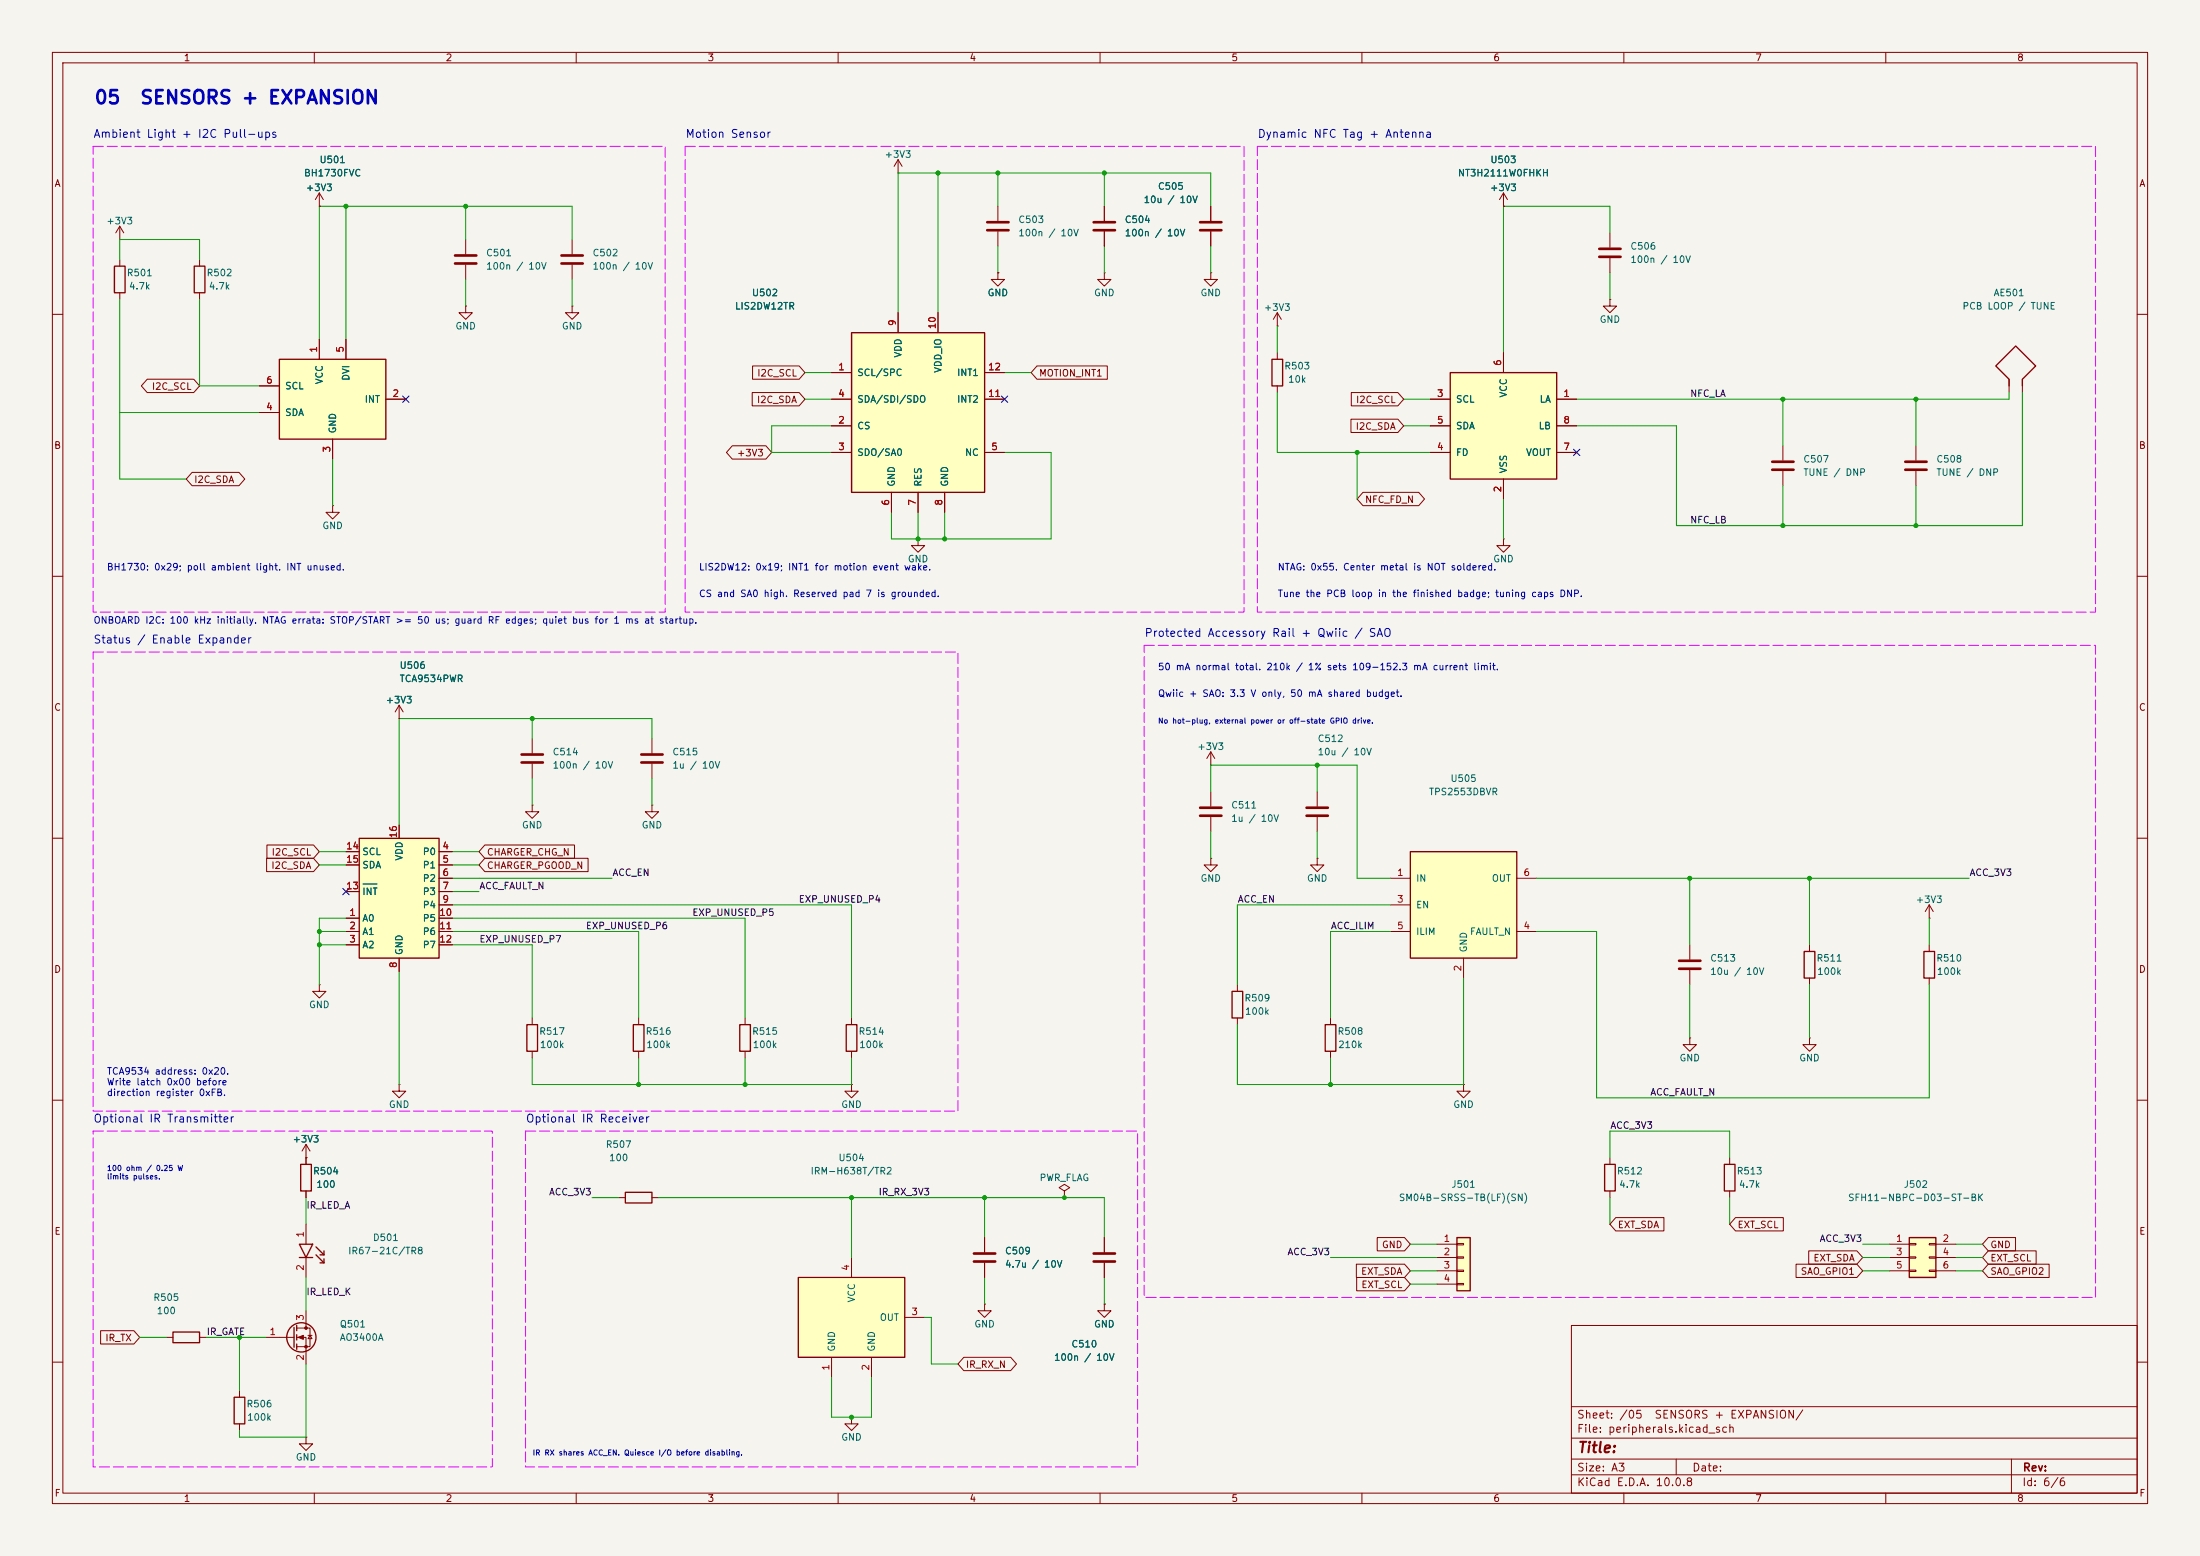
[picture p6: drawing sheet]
<svg xmlns="http://www.w3.org/2000/svg" width="420mm" height="297mm" viewBox="0 0 420 297" stroke-linecap="round" stroke-linejoin="round" font-family="sans-serif">
<path d="M0 0h420v297h-420z" fill="#f5f4ef" stroke="#f5f4ef" stroke-width=".19"/>
<g fill="none" stroke="#840000" stroke-width=".19">
<path d="M10 10h400v277h-400zM12 12h396v273h-396zM60 10v2M110 10v2M160 10v2M210 10v2M260 10v2M310 10v2M360 10v2M171.4 33h.1M171.4 30.5l-.7 1.3M171.4 30.5l.8 1.3"/>
<path d="M171.4 30.5v2.5M10 60h2M408 60h2M10 110h2M408 110h2M10 160h2M408 160h2M322.6 198.1v1.3h1.2l-1.2 1.3-1.3-1.3h1.3M322.6 198.1h.1M322.6 180.3v2.8M322.6 185.2v2.8M10 210h2"/>
<path d="M279.4 207v1.3h1.3l-1.3 1.3-1.3-1.3h1.3M279.4 207h.1M408 210h2M307.3 221v1.2M307.3 227.3v1.3M300 253h108v32h-108zM10 260h2M300 278.5h108M300 274.5h108M300 268.5h108M320 278.5v3M384 278.5v6.5"/>
<path d="M408 260h2M60 285v2M110 285v2M160 285v2M210 285v2M260 285v2M300 281.5h108M310 285v2M360 285v2"/>
</g>
<path d="M306.3 222.2h2.1v5.1h-2.1z" fill="none" stroke="#840000" stroke-width=".25"/>
<path d="M320.5 183.4h4.1M320.5 184.9h4.1" fill="none" stroke="#840000" stroke-width=".51"/>
<path d="M269.2 162.6h20.4v20.3h-20.4z" fill="#ffffc2"/>
<path d="M269.2 162.6h20.4v20.3h-20.4z" fill="none" stroke="#840000" stroke-width=".25"/>
<path d="M265.4 167.6h3.8M265.4 172.7h3.8M265.4 177.8h3.8M289.6 167.6h3.8M289.6 177.8h3.8M279.4 182.9v3.8" fill="none" stroke="#840000" stroke-width=".19"/>
<path d="M278.1 236.2h2.6v10.2h-2.6z" fill="#ffffc2"/>
<path d="M344.4 181.6h2.1v5.1h-2.1zM367.3 181.6h2v5.1h-2zM278.1 236.2h2.6v10.2h-2.6z" fill="none" stroke="#840000" stroke-width=".25"/>
<g fill="none" stroke="#840000" stroke-width=".19">
<path d="M368.3 175.3h.1M368.3 172.7l-.8 1.3M368.3 172.7l.8 1.3M368.3 172.7v2.6M345.4 180.3v1.3M345.4 186.7v1.3M368.3 180.3v1.3M368.3 186.7v1.3M274.3 237.5h3.8M278.1 237.4h1.3v.2h-1.3zM278.1 239.9h1.3v.3h-1.3zM274.3 240h3.8"/>
<path d="M274.3 242.6h3.8M274.3 245.1h3.8M278.1 242.4h1.3v.3h-1.3zM278.1 245h1.3v.2h-1.3z"/>
</g>
<path d="M364.5 236.2h5.1v7.6h-5.1z" fill="#ffffc2"/>
<path d="M242.8 68.6h2.1v5.1h-2.1zM100.6 195.6h2v5.1h-2zM120.9 195.6h2v5.1h-2zM141.2 195.6h2.1v5.1h-2.1zM161.5 195.6h2.1v5.1h-2.1zM235.2 189.2h2v5.1h-2zM253 195.6h2v5.1h-2zM364.5 236.2h5.1v7.6h-5.1z" fill="none" stroke="#840000" stroke-width=".25"/>
<g fill="none" stroke="#840000" stroke-width=".19">
<path d="M61 39.4h.1M61 36.8l-.8 1.3M61 36.8l.7 1.3M61 36.8v2.6M287 39.4h.1M287 36.8l-.7 1.3M287 36.8l.8 1.3M287 36.8v2.6M22.9 45.7h.1M22.9 43.2l-.8 1.3M22.9 43.2l.7 1.3M22.9 43.2v2.5"/>
<path d="M190.5 52.1v1.2h1.3l-1.3 1.3-1.3-1.3h1.3M190.5 52.1h.1M243.8 59.7l-.7 1.3M243.8 59.7l.8 1.3M243.8 59.7v2.5M243.8 62.2h.1M243.8 67.3v1.3M243.8 73.7v1.2M175.3 102.9v1.2h1.2l-1.2 1.3-1.3-1.3h1.3M175.3 102.9h.1M287 102.9v1.2h1.3l-1.3 1.3-1.3-1.3h1.3M287 102.9h.1"/>
<path d="M101.6 153.7v1.2h1.3l-1.3 1.3-1.3-1.3h1.3M101.6 153.7h.1M101.6 141v2.8M101.6 145.8v2.8M124.5 153.7v1.2h1.2l-1.2 1.3-1.3-1.3h1.3M124.5 153.7h.1M124.5 141v2.8M124.5 145.8v2.8M231.1 146.1h.1M231.1 143.5l-.7 1.3M231.1 143.5l.8 1.3M231.1 143.5v2.6"/>
<path d="M231.1 151.1v2.8M231.1 156v2.8M251.5 151.1v2.8M251.5 156v2.8M231.1 163.8v1.3h1.3l-1.3 1.3-1.2-1.3h1.2M231.1 163.8h.1M251.5 163.8v1.3h1.2l-1.2 1.3-1.3-1.3h1.3M251.5 163.8h.1M101.6 194.3v1.3M121.9 194.3v1.3M142.2 194.3v1.3M162.6 194.3v1.3"/>
<path d="M236.2 188v1.2M236.2 194.3v1.3M254 194.3v1.3M345.4 198.1v1.3h1.3l-1.3 1.3-1.2-1.3h1.2M345.4 198.1h.1M101.6 200.7v1.2M121.9 200.7v1.2M142.2 200.7v1.2M162.6 200.7v1.2M254 200.7v1.2M188 236.2v2.8M203.2 227.3l1-.6-1-.6-1 .6 1 .6v1.3"/>
<path d="M203.2 228.6h.1M360.7 237.5h3.8M364.5 237.4h1.3v.2h-1.3zM364.5 239.9h1.3v.3h-1.3zM368.3 237.4h1.3v.2h-1.3zM368.3 239.9h1.3v.3h-1.3zM369.6 237.5h3.8M188 241v2.8M360.7 240h3.8M360.7 242.6h3.8M364.5 242.4h1.3v.3h-1.3zM368.3 242.4h1.3v.3h-1.3z"/>
<path d="M369.6 240h3.8M369.6 242.6h3.8"/>
</g>
<path d="M99.6 144h4M99.6 145.5h4M122.4 144h4.1M122.4 145.5h4.1M229.1 154.2h4.1M229.1 155.7h4.1M249.4 154.2h4.1M249.4 155.7h4.1M185.9 239.3h4.1M185.9 240.8h4.1" fill="none" stroke="#840000" stroke-width=".51"/>
<path d="M276.9 71.1h20.3v20.3h-20.3z" fill="#ffffc2"/>
<path d="M276.9 71.1h20.3v20.3h-20.3z" fill="none" stroke="#840000" stroke-width=".25"/>
<path d="M307.3 57.2v1.2h1.3l-1.3 1.3-1.2-1.3h1.2M307.3 57.2h.1M273 76.2h3.9M287 67.3v3.8M297.2 76.2h3.8M63.5 96.5v1.3h1.3l-1.3 1.3-1.3-1.3h1.3M63.5 96.5h.1M273 86.4h3.9M273 81.3h3.9M287 91.4v3.9M297.2 86.4h3.8M297.2 81.3h3.8" fill="none" stroke="#840000" stroke-width=".19"/>
<path d="M53.3 68.6h20.4v15.2h-20.4z" fill="#ffffc2"/>
<path d="M21.8 50.8h2.1v5.1h-2.1zM37.1 50.8h2v5.1h-2zM53.3 68.6h20.4v15.2h-20.4zM383.5 73.7v-1.3l-2.5-2.5 3.8-3.9 3.8 3.9-2.5 2.5v1.3M329.2 222.2h2v5.1h-2z" fill="none" stroke="#840000" stroke-width=".25"/>
<g fill="none" stroke="#840000" stroke-width=".19">
<path d="M190.5 39.4v2.8M210.8 39.4v2.8M231.1 39.4v2.8M22.9 49.5v1.3M22.9 55.9v1.3M38.1 49.5v1.3M38.1 55.9v1.3M88.9 58.4v1.3h1.3l-1.3 1.3-1.3-1.3h1.3M88.9 58.4h.1M88.9 45.7v2.8M88.9 50.5v2.8M109.2 58.4v1.3h1.3l-1.3 1.3-1.3-1.3h1.3"/>
<path d="M109.2 58.4h.1M109.2 45.7v2.8M109.2 50.5v2.8M190.5 44.2v2.8M210.8 52.1v1.2h1.3l-1.3 1.3-1.3-1.3h1.3M210.8 52.1h.1M210.8 44.2v2.8M231.1 52.1v1.2h1.3l-1.3 1.3-1.2-1.3h1.2M231.1 52.1h.1M231.1 44.2v2.8M307.3 44.5v2.7M307.3 49.3v2.8"/>
<path d="M49.5 78.7h3.8M49.5 73.7h3.8M61 64.8v3.8M66 64.8v3.8M73.7 76.2h3.8M383.5 72.4v2.5M386.1 72.4v2.5M63.5 83.8v3.8M340.4 85.1v2.8M340.4 89.9v2.8M365.8 85.1v2.8M365.8 89.9v2.8"/>
<path d="M76.2 137.2h.1M76.2 134.6l-.8 1.3M76.2 134.6l.8 1.3M76.2 134.6v2.6M162.6 207v1.3h1.2l-1.2 1.3-1.3-1.3h1.3M162.6 207h.1M330.2 221v1.2M330.2 227.3v1.3"/>
</g>
<g fill="none" stroke="#840000" stroke-width=".51">
<path d="M86.9 48.8h4M86.9 50.3h4M107.2 48.8h4.1M107.2 50.3h4.1M188.5 42.4h4M188.5 43.9h4M208.8 42.4h4.1M208.8 43.9h4.1M229.1 42.4h4.1M229.1 43.9h4.1M305.3 47.5h4.1M305.3 49h4.1"/>
<path d="M338.3 88.1h4.1M338.3 89.7h4.1M363.7 88.1h4.1M363.7 89.7h4.1"/>
</g>
<path d="M68.6 160h15.2v22.9h-15.2z" fill="#ffffc2"/>
<g fill="none" stroke="#840000" stroke-width=".25">
<path d="M68.6 160h15.2v22.9h-15.2zM57.1 237.5h2.6l-1.3 2.5zM57.4 222.2h2v5.1h-2zM60.3 238l1.6 1.5M60.3 239.5l1.6 1.5M61.1 239.5h.8M61.9 238.8v.7M33 254.3h5.1v2h-5.1zM56.1 253.4v3.8M56.6 253v1M56.6 254.8v1M56.6 256.5v1.1"/>
<path d="M57.1 240h2.6M61.1 241h.8M61.9 240.3v.7M44.7 266.7h2v5.1h-2z"/>
<circle cx="57.5" cy="255.3" r="2.79"/>
</g>
<g fill="none" stroke="#840000" stroke-width=".19">
<path d="M76.2 157.5v2.5M66 175.3h2.6M66 177.8h2.6M66 162.6h2.6M66 165.1h2.6M66 170.2h2.6M83.8 175.3h2.6M83.8 177.8h2.6M83.8 162.6h2.6M83.8 165.1h2.6M83.8 167.6h2.6M83.8 170.2h2.6"/>
<path d="M83.8 172.7h2.6M61 188v1.2h1.2l-1.2 1.3-1.3-1.3h1.3M61 188h.1M66 180.3h2.6M76.2 182.9v2.5M83.8 180.3h2.6M58.4 218.4v3.8M58.4 218.4l-.7 1.3M58.4 218.4l.8 1.3M76.2 207v1.3h1.3l-1.3 1.3-1.3-1.3h1.3M76.2 207h.1M58.4 221h.1"/>
<path d="M58.4 227.3v1.3M58.4 233.7v3.8M31.7 255.3h1.3M38.1 255.3h1.3M50.8 255.3h5.3M56.6 253.5h2.6v3.5h-2.6M56.6 255.3h1.8v5M58.4 240v3.8M58.4 250.2v3.3M58.8 254.9h.8M59.2 254.9l.4 .6h-.8zM45.7 265.4v1.3"/>
<path d="M45.7 271.8v1.2M162.6 270.5v1.3h1.2l-1.2 1.2-1.3-1.2h1.3M162.6 270.5h.1"/>
</g>
<path d="M69.3 168.7h2.7" fill="none" stroke="#006464" stroke-width=".19"/>
<g fill="#840000" stroke="#840000" stroke-width=".19">
<path d="M56.9 255.3l1-.4v.8z"/>
<circle cx="58.4" cy="253.5" r=".25"/>
<circle cx="58.4" cy="257" r=".25"/>
</g>
<path d="M152.4 243.8h20.3v15.3h-20.3z" fill="#ffffc2"/>
<path d="M119.4 227.6h5.1v2h-5.1zM152.4 243.8h20.3v15.3h-20.3z" fill="none" stroke="#840000" stroke-width=".25"/>
<g fill="none" stroke="#840000" stroke-width=".19">
<path d="M118.1 228.6h1.3M124.5 228.6h1.2M210.8 236.2v2.8M158.7 259.1v3.8M162.6 240v3.8M166.4 259.1v3.8M172.7 251.5h3.8M188 248.9v1.3h1.2l-1.2 1.3-1.3-1.3h1.3M188 248.9h.1M210.8 248.9v1.3h1.3l-1.3 1.3-1.3-1.3h1.3M210.8 248.9h.1M210.8 241v2.8"/>
<path d="M58.4 274.3v1.3h1.3l-1.3 1.3-1.3-1.3h1.3M58.4 274.3h.1"/>
</g>
<path d="M208.8 239.3h4.1M208.8 240.8h4.1" fill="none" stroke="#840000" stroke-width=".51"/>
<path d="M162.6 63.5h25.4v30.5h-25.4z" fill="#ffffc2"/>
<path d="M162.6 63.5h25.4v30.5h-25.4z" fill="none" stroke="#840000" stroke-width=".25"/>
<g fill="none" stroke="#840000" stroke-width=".19">
<path d="M61 39.4h.1M210.8 39.4v2.8M231.1 39.4v2.8M287 39.4h.1M171.4 59.7v3.8M179.1 59.7v3.8M190.5 52.1h.1M210.8 44.2v2.8M231.1 44.2v2.8M28.1 72.4h8.9l1.1 1.3-1.1 1.2h-8.9l-1.1-1.2zM49.5 78.7h3.8M49.5 73.7h3.8"/>
<path d="M61 64.8v3.8M66 64.8v3.8M73.7 76.2h3.8M143.6 74.9h9l1.1 1.3-1.1 1.3h-9zM143.7 69.8h8.9l1.1 1.3-1.1 1.3h-8.9zM158.7 71.1h3.9M158.7 76.2h3.9M188 71.1h3.8M188 76.2h3.8M198 69.8h13.4v2.6h-13.4l-1.2-1.3zM258 74.9h8.9l1.1 1.3-1.1 1.3h-8.9zM273 76.2h3.9"/>
<path d="M287 67.3v3.8M297.2 76.2h3.8M36.7 90.2h8.9l1.1 1.2-1.1 1.3h-8.9l-1.1-1.3zM63.5 83.8v3.8M139.8 85.1h6.4l1.1 1.3-1.1 1.2h-6.4l-1.1-1.2zM158.7 81.3h3.9M158.7 86.4h3.9M170.2 94v3.8M175.3 94v3.8M180.3 94v3.8M188 86.4h3.8M257.9 80h9l1.1 1.3-1.1 1.3h-9z"/>
<path d="M260.2 94h10.6l1.2 1.3-1.2 1.2h-10.6l-1.1-1.2zM273 81.3h3.9M273 86.4h3.9M287 91.4v3.9M297.2 81.3h3.8M297.2 86.4h3.8M76.2 137.2h.1M76.2 157.5v2.5M50.9 163.8h8.9l1.2 1.3-1.2 1.3h-8.9zM51 161.3h8.8l1.2 1.3-1.2 1.2h-8.8zM66 175.3h2.6M66 177.8h2.6"/>
<path d="M66 162.6h2.6M66 165.1h2.6M66 170.2h2.6M83.8 175.3h2.6M83.8 177.8h2.6M83.8 162.6h2.6M83.8 165.1h2.6M83.8 167.6h2.6M83.8 170.2h2.6M83.8 172.7h2.6M92.6 161.3h17.1v2.5h-17.1l-1.2-1.2zM92.6 163.8h19.7v2.6h-19.7l-1.2-1.3z"/>
<path d="M66 180.3h2.6M76.2 182.9v2.5M83.8 180.3h2.6M58.4 221h.1M58.4 221v1.2M58.4 227.3v1.3M188 236.2v2.8M210.8 236.2v2.8M262.9 236.2h5.2l1.1 1.3-1.1 1.3h-5.2zM308.5 232.4h9.1v2.6h-9.1l-1.2-1.3zM331.3 232.4h9.1v2.6h-9.1l-1.1-1.3zM345.3 238.8h9.2l1.1 1.2-1.1 1.3h-9.2z"/>
<path d="M379.6 238.8h9.1v2.5h-9.1l-1.1-1.3zM379.6 236.2h5.2v2.6h-5.2l-1.1-1.3zM19.2 254h6.4l1.1 1.3-1.1 1.2h-6.4zM184 259.1h8.9l1.2 1.2-1.2 1.3h-8.9l-1.1-1.3zM188 241v2.8M210.8 248.9h.1M210.8 241v2.8M258.9 241.3h9.2l1.1 1.3-1.1 1.2h-9.2zM259 243.8h9.1l1.1 1.3-1.1 1.3h-9.1zM342.9 241.3h11.6l1.1 1.3-1.1 1.2h-11.6zM379.6 241.3h11.6v2.5h-11.6l-1.1-1.2z"/>
</g>
<g fill="none" stroke="#009600" stroke-width=".19">
<path d="M66 39.4v25.4M88.9 39.4v6.3M179.1 33v26.7M190.5 33v6.4M210.8 33v6.4M231.1 39.4v-6.4h-59.7v26.7M22.9 49.5v-3.8h15.2v3.8M22.9 57.2v34.2h12.7M38.1 57.2v16.5h11.4M88.9 53.3v5.1M109.2 45.7v-6.3h-48.2v25.4M109.2 53.3v5.1"/>
<path d="M190.5 47v5.1M210.8 47v5.1M231.1 47v5.1M307.3 44.5v-5.1h-20.3v27.9M307.3 52.1v5.1M22.9 78.7h26.6M153.7 76.2h5M153.7 71.1h5M191.8 71.1h5M243.8 62.2v5.1M243.8 74.9v11.5h29.2M268 76.2h5"/>
<path d="M340.4 76.2v8.9M365.8 76.2v8.9M383.5 74.9v1.3h-82.5M386.1 74.9v25.4h-66.1v-19h-19M63.5 87.6v8.9M158.7 81.3h-11.4v5.1h11.4M175.3 97.8v5.1M180.3 97.8v5.1M191.8 86.4h8.9v16.5h-30.5v-5.1M259.1 86.4v8.9M268 81.3h5M287 95.3v7.6"/>
<path d="M340.4 92.7v7.6M365.8 92.7v7.6M101.6 137.2v3.8M101.6 148.6v5.1M124.5 141v-3.8h-48.3v20.3M124.5 148.6v5.1M231.1 151.1v-5h28v21.5h6.3M231.1 158.8v5M251.5 146.1v5M251.5 158.8v5M61 165.1h5M61 162.6h5"/>
<path d="M61 177.8h5M66 175.3h-5v12.7M86.4 175.3h55.8v19M86.4 177.8h35.5v16.5M86.4 165.1h5M86.4 167.6h30.4M86.4 170.2h5M86.4 162.6h5M86.4 172.7h76.2v21.6M265.4 177.8h-11.4v16.5M265.4 172.7h-29.2v15.3M293.4 167.6h82.5"/>
<path d="M293.4 177.8h11.4v31.8h63.5v-21.6M322.6 167.6v12.7M345.4 167.6v12.7M368.3 175.3v5M61 180.3h5M76.2 185.4v21.6M86.4 180.3h15.2v14M279.4 186.7v20.3h-43.2v-11.4M322.6 188v10.1M345.4 188v10.1M101.6 201.9v5.1h61v-5.1M121.9 201.9v5.1"/>
<path d="M142.2 201.9v5.1M254 201.9v5.1M58.4 228.6v5.1M113 228.6h5.1M125.7 228.6h85.1v7.6M162.6 228.6v11.4M188 228.6v7.6M269.2 237.5h5.1M307.3 221v-5.1h22.9v5.1M307.3 228.6v5.1M330.2 228.6v5.1M355.6 237.5h5.1"/>
<path d="M373.4 237.5h5.1M26.7 255.3h5M39.4 255.3h11.4M45.7 255.3v10.1M58.4 243.8v6.4M176.5 251.5h1.3v8.8h5.1M188 243.8v5.1M210.8 243.8v5.1M254 240h20.3M269.2 242.6h5.1M269.2 245.1h5.1M355.6 240h5.1"/>
<path d="M355.6 242.6h5.1M373.4 240h5.1M373.4 242.6h5.1M58.4 260.3v14h-12.7v-1.3M158.7 262.9v7.6h7.7v-7.6"/>
</g>
<path d="M76.9 75.6l1.2 1.2M78.1 75.6l-1.2 1.2M191.2 75.6l1.2 1.2M192.4 75.6l-1.2 1.2M300.4 85.8l1.2 1.2M301.6 85.8l-1.2 1.2M65.4 169.6l1.2 1.2M66.6 169.6l-1.2 1.2" fill="none" stroke="#000084" stroke-width=".19"/>
<path d="M17.8 27.9h109.2v88.9h-109.2zM130.8 27.9h106.7v88.9h-106.7zM240 27.9h160v88.9h-160zM17.8 124.5h165.1v87.6h-165.1zM218.4 123.2h181.6v124.4h-181.6zM17.8 215.9h76.2v64.1h-76.2zM100.3 215.9h116.9v64.1h-116.9z" fill="none" stroke="#e600ff" stroke-width=".19" stroke-dasharray="2 .7"/>
<path d="M69.3 168.7h2.7" fill="none" stroke="#006464" stroke-width=".19"/>
<g fill="#009600">
<circle cx="175.3" cy="102.9" r=".46"/>
<circle cx="180.3" cy="102.9" r=".46"/>
<circle cx="101.6" cy="137.2" r=".46"/>
<circle cx="66" cy="39.4" r=".46"/>
<circle cx="142.2" cy="207" r=".46"/>
<circle cx="188" cy="228.6" r=".46"/>
<circle cx="162.6" cy="228.6" r=".46"/>
<circle cx="121.9" cy="207" r=".46"/>
<circle cx="162.6" cy="270.5" r=".46"/>
<circle cx="88.9" cy="39.4" r=".46"/>
<circle cx="179.1" cy="33" r=".46"/>
<circle cx="61" cy="177.8" r=".46"/>
<circle cx="61" cy="180.3" r=".46"/>
<circle cx="45.7" cy="255.3" r=".46"/>
<circle cx="340.4" cy="100.3" r=".46"/>
<circle cx="365.8" cy="100.3" r=".46"/>
<circle cx="345.4" cy="167.6" r=".46"/>
<circle cx="322.6" cy="167.6" r=".46"/>
<circle cx="365.8" cy="76.2" r=".46"/>
<circle cx="210.8" cy="33" r=".46"/>
<circle cx="340.4" cy="76.2" r=".46"/>
<circle cx="190.5" cy="33" r=".46"/>
<circle cx="251.5" cy="146.1" r=".46"/>
<circle cx="259.1" cy="86.4" r=".46"/>
<circle cx="254" cy="207" r=".46"/>
<circle cx="203.2" cy="228.6" r=".46"/>
</g>
<g font-size="2.5" fill="#0000c2">
<text x="17.9" y="20.5">05</text>
<text x="26.6" y="20.5">SENSORS + EXPANSION</text>
</g>
<text font-size="2" fill="#840000" x="301" y="277.8">Title:</text>
<g font-size="1.5" fill="#0000c2">
<text x="17.7" y="26.7">Ambient Light + I2C Pull-ups</text>
<text x="130.8" y="26.7">Motion Sensor</text>
<text x="240" y="26.7">Dynamic NFC Tag + Antenna</text>
<text x="17.7" y="123.2">Status / Enable Expander</text>
<text x="218.4" y="121.9">Protected Accessory Rail + Qwiic / SAO</text>
<text x="17.7" y="214.6">Optional IR Transmitter</text>
<text x="100.3" y="214.6">Optional IR Receiver</text>
</g>
<g font-size="1.5" fill="#840000">
<text x="300.9" y="273.8">File: peripherals.kicad_sch</text>
<text x="300.9" y="271.1">Sheet: /05</text>
<text x="315.7" y="271.1">SENSORS + EXPANSION/</text>
<text x="300.9" y="281.2">Size: A3</text>
<text x="322.9" y="281.2">Date:</text>
<text x="386" y="281.2">Rev:</text>
<text x="300.9" y="284">KiCad E.D.A. 10.0.8</text>
<text x="385.9" y="284">Id: 6/6</text>
</g>
<g font-size="1.3" fill="#840000">
<text x="35" y="12">1</text>
<text x="85" y="12">2</text>
<text x="135" y="12">3</text>
<text x="185" y="12">4</text>
<text x="235" y="12">5</text>
<text x="285" y="12">6</text>
<text x="335" y="12">7</text>
<text x="385" y="12">8</text>
<text x="10.3" y="36">A</text>
<text x="408.3" y="36">A</text>
<text x="28.9" y="74.7">I2C_SCL</text>
<text x="144.4" y="77.3">I2C_SDA</text>
<text x="144.5" y="72.2">I2C_SCL</text>
<text x="198.3" y="72.2">MOTION_INT1</text>
<text x="258.8" y="77.3">I2C_SCL</text>
<text x="258.7" y="82.3">I2C_SDA</text>
<text x="10.2" y="86">B</text>
<text x="140.6" y="87.4">+3V3</text>
<text x="408.2" y="86">B</text>
<text x="37" y="92.5">I2C_SDA</text>
<text x="260.5" y="96.3">NFC_FD_N</text>
<text x="10.2" y="136">C</text>
<text x="408.2" y="136">C</text>
<text x="51.7" y="166.2">I2C_SDA</text>
<text x="51.7" y="163.6">I2C_SCL</text>
<text x="92.8" y="163.6">CHARGER_CHG_N</text>
<text x="92.8" y="166.2">CHARGER_PGOOD_N</text>
<text x="10.2" y="186">D</text>
<text x="408.2" y="186">D</text>
<text x="10.3" y="236">E</text>
<text x="263.7" y="238.5">GND</text>
<text x="308.7" y="234.7">EXT_SDA</text>
<text x="331.6" y="234.7">EXT_SCL</text>
<text x="379.9" y="238.5">GND</text>
<text x="408.3" y="236">E</text>
<text x="259.7" y="243.6">EXT_SDA</text>
<text x="343.7" y="243.6">SAO_GPIO1</text>
<text x="346.1" y="241.1">EXT_SDA</text>
<text x="379.9" y="243.6">SAO_GPIO2</text>
<text x="379.9" y="241.1">EXT_SCL</text>
<text x="259.8" y="246.2">EXT_SCL</text>
<text x="20" y="256.3">IR_TX</text>
<text x="184.3" y="261.4">IR_RX_N</text>
<text x="10.3" y="286">F</text>
<text x="35" y="287">1</text>
<text x="85" y="287">2</text>
<text x="135" y="287">3</text>
<text x="185" y="287">4</text>
<text x="235" y="287">5</text>
<text x="285" y="287">6</text>
<text x="335" y="287">7</text>
<text x="385" y="287">8</text>
<text x="408.3" y="286">F</text>
</g>
<g font-size="1.3" fill="#006464">
<text x="57.9" y="34">BH1730FVC</text>
<text x="60.9" y="31.4">U501</text>
<text x="168.8" y="30.4">+3V3</text>
<text x="278.2" y="34">NT3H2111W0FHKH</text>
<text x="284.4" y="31.4">U503</text>
<text x="58.3" y="36.8">+3V3</text>
<text x="218.2" y="39.1">10u / 10V</text>
<text x="220.9" y="36.5">C505</text>
<text x="284.4" y="36.8">+3V3</text>
<text x="20.2" y="43.1">+3V3</text>
<text x="194.3" y="42.9">C503</text>
<text x="194.3" y="45.4">100n / 10V</text>
<text x="214.6" y="42.9">C504</text>
<text x="214.6" y="45.4">100n / 10V</text>
<text x="311.1" y="48">C506</text>
<text x="24.1" y="53">R501</text>
<text x="39.3" y="53">R502</text>
<text x="92.7" y="49.2">C501</text>
<text x="92.7" y="51.8">100n / 10V</text>
<text x="113" y="49.2">C502</text>
<text x="113" y="51.8">100n / 10V</text>
<text x="311.1" y="50.5">100n / 10V</text>
<text x="24.5" y="55.6">4.7k</text>
<text x="39.8" y="55.6">4.7k</text>
<text x="140.2" y="59.4">LIS2DW12TR</text>
<text x="143.4" y="56.8">U502</text>
<text x="188.4" y="56.8">GND</text>
<text x="208.8" y="56.8">GND</text>
<text x="229.1" y="56.8">GND</text>
<text x="241.2" y="59.6">+3V3</text>
<text x="374.5" y="59.4">PCB LOOP / TUNE</text>
<text x="380.5" y="56.8">AE501</text>
<text x="86.8" y="63.2">GND</text>
<text x="107.2" y="63.2">GND</text>
<text x="305.3" y="61.9">GND</text>
<text x="172.4" y="68.4" transform="rotate(-90 172.4 68.4)">VDD</text>
<text x="180" y="71.3" transform="rotate(-90 180 71.3)">VDD_IO</text>
<text x="245.1" y="70.8">R503</text>
<text x="54.3" y="74.6">SCL</text>
<text x="61.9" y="73.5" transform="rotate(-90 61.9 73.5)">VCC</text>
<text x="67" y="72.8" transform="rotate(-90 67 72.8)">DVI</text>
<text x="69.5" y="77.2">INT</text>
<text x="163.5" y="72.1">SCL/SPC</text>
<text x="163.5" y="77.2">SDA/SDI/SDO</text>
<text x="182.6" y="77.2">INT2</text>
<text x="182.6" y="72.1">INT1</text>
<text x="245.8" y="73.4">10k</text>
<text x="277.8" y="77.2">SCL</text>
<text x="288" y="76" transform="rotate(-90 288 76)">VCC</text>
<text x="293.8" y="77.2">LA</text>
<text x="54.3" y="79.7">SDA</text>
<text x="64.5" y="82.8" transform="rotate(-90 64.5 82.8)">GND</text>
<text x="163.5" y="82.2">CS</text>
<text x="277.8" y="82.2">SDA</text>
<text x="293.6" y="82.2">LB</text>
<text x="163.5" y="87.3">SDO/SA0</text>
<text x="184.1" y="87.3">NC</text>
<text x="277.8" y="87.3">FD</text>
<text x="291.2" y="87.3">VOUT</text>
<text x="344.2" y="88.6">C507</text>
<text x="369.6" y="88.6">C508</text>
<text x="171.1" y="93" transform="rotate(-90 171.1 93)">GND</text>
<text x="176.2" y="93" transform="rotate(-90 176.2 93)">RES</text>
<text x="181.3" y="93" transform="rotate(-90 181.3 93)">GND</text>
<text x="288" y="90.5" transform="rotate(-90 288 90.5)">VSS</text>
<text x="344.2" y="91.1">TUNE / DNP</text>
<text x="369.6" y="91.1">TUNE / DNP</text>
<text x="61.4" y="101.3">GND</text>
<text x="173.2" y="107.6">GND</text>
<text x="285" y="107.6">GND</text>
<text x="76.2" y="128">U506</text>
<text x="76.2" y="130.5">TCA9534PWR</text>
<text x="73.5" y="134.6">+3V3</text>
<text x="228.5" y="143.5">+3V3</text>
<text x="251.4" y="141.9">C512</text>
<text x="105.4" y="144.5">C514</text>
<text x="105.4" y="147">100n / 10V</text>
<text x="128.3" y="144.5">C515</text>
<text x="128.3" y="147">1u / 10V</text>
<text x="251.4" y="144.5">10u / 10V</text>
<text x="276.8" y="149.6">U505</text>
<text x="234.9" y="154.6">C511</text>
<text x="272.7" y="152.1">TPS2553DBVR</text>
<text x="99.5" y="158.4">GND</text>
<text x="122.4" y="158.4">GND</text>
<text x="234.9" y="157.2">1u / 10V</text>
<text x="69.1" y="163.5">SCL</text>
<text x="69.1" y="166.1">SDA</text>
<text x="77.2" y="164.4" transform="rotate(-90 77.2 164.4)">VDD</text>
<text x="80.6" y="163.5">P0</text>
<text x="80.6" y="166.1">P1</text>
<text x="69.1" y="171.1">INT</text>
<text x="80.6" y="168.6">P2</text>
<text x="80.6" y="171.1">P3</text>
<text x="80.6" y="173.7">P4</text>
<text x="229.1" y="168.6">GND</text>
<text x="249.4" y="168.6">GND</text>
<text x="270.2" y="168.6">IN</text>
<text x="270.2" y="173.7">EN</text>
<text x="284.7" y="168.6">OUT</text>
<text x="365.6" y="172.7">+3V3</text>
<text x="69.1" y="176.2">A0</text>
<text x="69.1" y="178.8">A1</text>
<text x="80.6" y="176.2">P5</text>
<text x="80.6" y="178.8">P6</text>
<text x="270.2" y="178.8">ILIM</text>
<text x="280.5" y="178.8">FAULT_N</text>
<text x="69.1" y="181.3">A2</text>
<text x="77.2" y="182.4" transform="rotate(-90 77.2 182.4)">GND</text>
<text x="80.6" y="181.3">P7</text>
<text x="280.4" y="181.9" transform="rotate(-90 280.4 181.9)">GND</text>
<text x="326.4" y="183.8">C513</text>
<text x="346.7" y="183.8">R511</text>
<text x="369.5" y="183.8">R510</text>
<text x="237.5" y="191.5">R509</text>
<text x="326.4" y="186.4">10u / 10V</text>
<text x="346.8" y="186.4">100k</text>
<text x="369.7" y="186.4">100k</text>
<text x="58.9" y="192.7">GND</text>
<text x="102.8" y="197.8">R517</text>
<text x="123.2" y="197.8">R516</text>
<text x="143.5" y="197.8">R515</text>
<text x="163.8" y="197.8">R514</text>
<text x="237.6" y="194">100k</text>
<text x="255.2" y="197.8">R508</text>
<text x="103" y="200.4">100k</text>
<text x="123.3" y="200.4">100k</text>
<text x="143.6" y="200.4">100k</text>
<text x="163.9" y="200.4">100k</text>
<text x="255.4" y="200.4">210k</text>
<text x="320.5" y="202.9">GND</text>
<text x="343.4" y="202.9">GND</text>
<text x="74.1" y="211.8">GND</text>
<text x="160.5" y="211.8">GND</text>
<text x="277.3" y="211.8">GND</text>
<text x="55.8" y="218.4">+3V3</text>
<text x="115.5" y="219.4">R507</text>
<text x="116.2" y="221.9">100</text>
<text x="160" y="221.9">U504</text>
<text x="59.7" y="224.5">R504</text>
<text x="60.3" y="227">100</text>
<text x="154.6" y="224.5">IRM-H638T/TR2</text>
<text x="198.4" y="225.8">PWR_FLAG</text>
<text x="277" y="227">J501</text>
<text x="308.6" y="224.5">R512</text>
<text x="309" y="227">4.7k</text>
<text x="331.4" y="224.5">R513</text>
<text x="331.9" y="227">4.7k</text>
<text x="363.3" y="227">J502</text>
<text x="266.9" y="229.6">SM04B-SRSS-TB(LF)(SN)</text>
<text x="352.7" y="229.6">SFH11-NBPC-D03-ST-BK</text>
<text x="66.4" y="239.7">IR67-21C/TR8</text>
<text x="71.1" y="237.2">D501</text>
<text x="191.8" y="239.7">C509</text>
<text x="191.8" y="242.3">4.7u / 10V</text>
<text x="29.2" y="248.6">R505</text>
<text x="29.8" y="251.2">100</text>
<text x="163.5" y="248.7" transform="rotate(-90 163.5 248.7)">VCC</text>
<text x="64.8" y="253.7">Q501</text>
<text x="64.8" y="256.2">AO3400A</text>
<text x="167.8" y="252.4">OUT</text>
<text x="185.9" y="253.7">GND</text>
<text x="204.4" y="257.5">C510</text>
<text x="208.8" y="253.7">GND</text>
<text x="159.7" y="258.1" transform="rotate(-90 159.7 258.1)">GND</text>
<text x="167.3" y="258.1" transform="rotate(-90 167.3 258.1)">GND</text>
<text x="201.1" y="260">100n / 10V</text>
<text x="47" y="268.9">R506</text>
<text x="47.1" y="271.5">100k</text>
<text x="160.5" y="275.3">GND</text>
<text x="56.4" y="279.1">GND</text>
</g>
<g font-size="1.3" fill="#a90000">
<text x="171.3" y="62.3" transform="rotate(-90 171.3 62.3)">9</text>
<text x="178.9" y="62.9" transform="rotate(-90 178.9 62.9)">10</text>
<text x="60.8" y="67.4" transform="rotate(-90 60.8 67.4)">1</text>
<text x="65.9" y="67.4" transform="rotate(-90 65.9 67.4)">5</text>
<text x="159.9" y="71">1</text>
<text x="188.5" y="71">12</text>
<text x="286.9" y="69.9" transform="rotate(-90 286.9 69.9)">6</text>
<text x="50.7" y="73.5">6</text>
<text x="74.8" y="76.1">2</text>
<text x="159.9" y="76.1">4</text>
<text x="188.5" y="76.1">11</text>
<text x="274.2" y="76.1">3</text>
<text x="298.4" y="76.1">1</text>
<text x="50.7" y="78.6">4</text>
<text x="159.9" y="81.1">2</text>
<text x="274.2" y="81.1">5</text>
<text x="298.4" y="81.1">8</text>
<text x="63.4" y="86.5" transform="rotate(-90 63.4 86.5)">3</text>
<text x="159.9" y="86.2">3</text>
<text x="189.1" y="86.2">5</text>
<text x="274.2" y="86.2">4</text>
<text x="298.4" y="86.2">7</text>
<text x="286.9" y="94.1" transform="rotate(-90 286.9 94.1)">2</text>
<text x="170" y="96.6" transform="rotate(-90 170 96.6)">6</text>
<text x="175.1" y="96.6" transform="rotate(-90 175.1 96.6)">7</text>
<text x="180.2" y="96.6" transform="rotate(-90 180.2 96.6)">8</text>
<text x="76.1" y="160.1" transform="rotate(-90 76.1 160.1)">16</text>
<text x="66" y="162.4">14</text>
<text x="66" y="165">15</text>
<text x="84.4" y="162.4">4</text>
<text x="84.4" y="165">5</text>
<text x="84.4" y="167.5">6</text>
<text x="266.6" y="167.5">1</text>
<text x="290.7" y="167.5">6</text>
<text x="66" y="170">13</text>
<text x="84.4" y="170">7</text>
<text x="84.4" y="172.6">9</text>
<text x="266.6" y="172.6">3</text>
<text x="66.6" y="175.1">1</text>
<text x="66.6" y="177.7">2</text>
<text x="83.8" y="175.1">10</text>
<text x="83.8" y="177.7">11</text>
<text x="266.6" y="177.7">5</text>
<text x="290.7" y="177.7">4</text>
<text x="66.6" y="180.2">3</text>
<text x="76.1" y="184.9" transform="rotate(-90 76.1 184.9)">8</text>
<text x="83.8" y="180.2">12</text>
<text x="279.3" y="185.5" transform="rotate(-90 279.3 185.5)">2</text>
<text x="58.3" y="236.3" transform="rotate(-90 58.3 236.3)">1</text>
<text x="275.5" y="237.4">1</text>
<text x="275.5" y="239.9">2</text>
<text x="361.9" y="237.4">1</text>
<text x="361.9" y="239.9">3</text>
<text x="370.7" y="237.4">2</text>
<text x="370.7" y="239.9">4</text>
<text x="58.3" y="242.7" transform="rotate(-90 58.3 242.7)">2</text>
<text x="162.4" y="242.7" transform="rotate(-90 162.4 242.7)">4</text>
<text x="275.5" y="242.4">3</text>
<text x="275.5" y="245">4</text>
<text x="361.9" y="242.4">5</text>
<text x="370.7" y="242.4">6</text>
<text x="173.9" y="251.3">3</text>
<text x="51.3" y="255.1">1</text>
<text x="58.3" y="252.2" transform="rotate(-90 58.3 252.2)">3</text>
<text x="58.3" y="259.8" transform="rotate(-90 58.3 259.8)">2</text>
<text x="158.6" y="261.7" transform="rotate(-90 158.6 261.7)">1</text>
<text x="166.2" y="261.7" transform="rotate(-90 166.2 261.7)">2</text>
</g>
<g font-size="1.3" fill="#0f0f0f">
<text x="322.6" y="76.1">NFC_LA</text>
<text x="322.6" y="100.2">NFC_LB</text>
<text x="116.8" y="167.5">ACC_EN</text>
<text x="375.9" y="167.5">ACC_3V3</text>
<text x="91.4" y="170.1">ACC_FAULT_N</text>
<text x="152.4" y="172.6">EXP_UNUSED_P4</text>
<text x="236.2" y="172.6">ACC_EN</text>
<text x="111.7" y="177.7">EXP_UNUSED_P6</text>
<text x="132.1" y="175.1">EXP_UNUSED_P5</text>
<text x="254" y="177.7">ACC_ILIM</text>
<text x="91.4" y="180.2">EXP_UNUSED_P7</text>
<text x="314.9" y="209.4">ACC_FAULT_N</text>
<text x="307.3" y="215.8">ACC_3V3</text>
<text x="58.4" y="231">IR_LED_A</text>
<text x="104.7" y="228.5">ACC_3V3</text>
<text x="167.6" y="228.5">IR_RX_3V3</text>
<text x="245.7" y="239.9">ACC_3V3</text>
<text x="347.3" y="237.4">ACC_3V3</text>
<text x="58.4" y="247.5">IR_LED_K</text>
<text x="39.3" y="255.1">IR_GATE</text>
</g>
<g font-size="1.3" fill="#0000c2">
<text x="20.3" y="109.2">BH1730: 0x29; poll ambient light. INT unused.</text>
<text x="133.3" y="109.2">LIS2DW12: 0x19; INT1 for motion event wake.</text>
<text x="243.8" y="109.2">NTAG: 0x55. Center metal is NOT soldered.</text>
<text x="17.8" y="119.4">ONBOARD I2C: 100 kHz initially. NTAG errata: STOP/START &gt;= 50 us; guard RF edges; quiet bus for 1 ms at startup.</text>
<text x="133.3" y="114.3">CS and SA0 high. Reserved pad 7 is grounded.</text>
<text x="243.8" y="114.3">Tune the PCB loop in the finished badge; tuning caps DNP.</text>
<text x="221" y="128.2">50 mA normal total. 210k / 1% sets 109-152.3 mA current limit.</text>
<text x="221" y="133.3">Qwiic + SAO: 3.3 V only, 50 mA shared budget.</text>
<text x="20.3" y="205.4">TCA9534 address: 0x20.</text>
<text x="20.3" y="207.5">Write latch 0x00 before</text>
<text x="20.3" y="209.5">direction register 0xFB.</text>
</g>
<g font-size="1" fill="#0000c2">
<text x="221" y="138.4">No hot-plug, external power or off-state GPIO drive.</text>
<text x="20.3" y="223.7">100 ohm / 0.25 W</text>
<text x="20.3" y="225.4">limits pulses.</text>
<text x="101.6" y="278.1">IR RX shares ACC_EN. Quiesce I/O before disabling.</text>
</g>
</svg>
